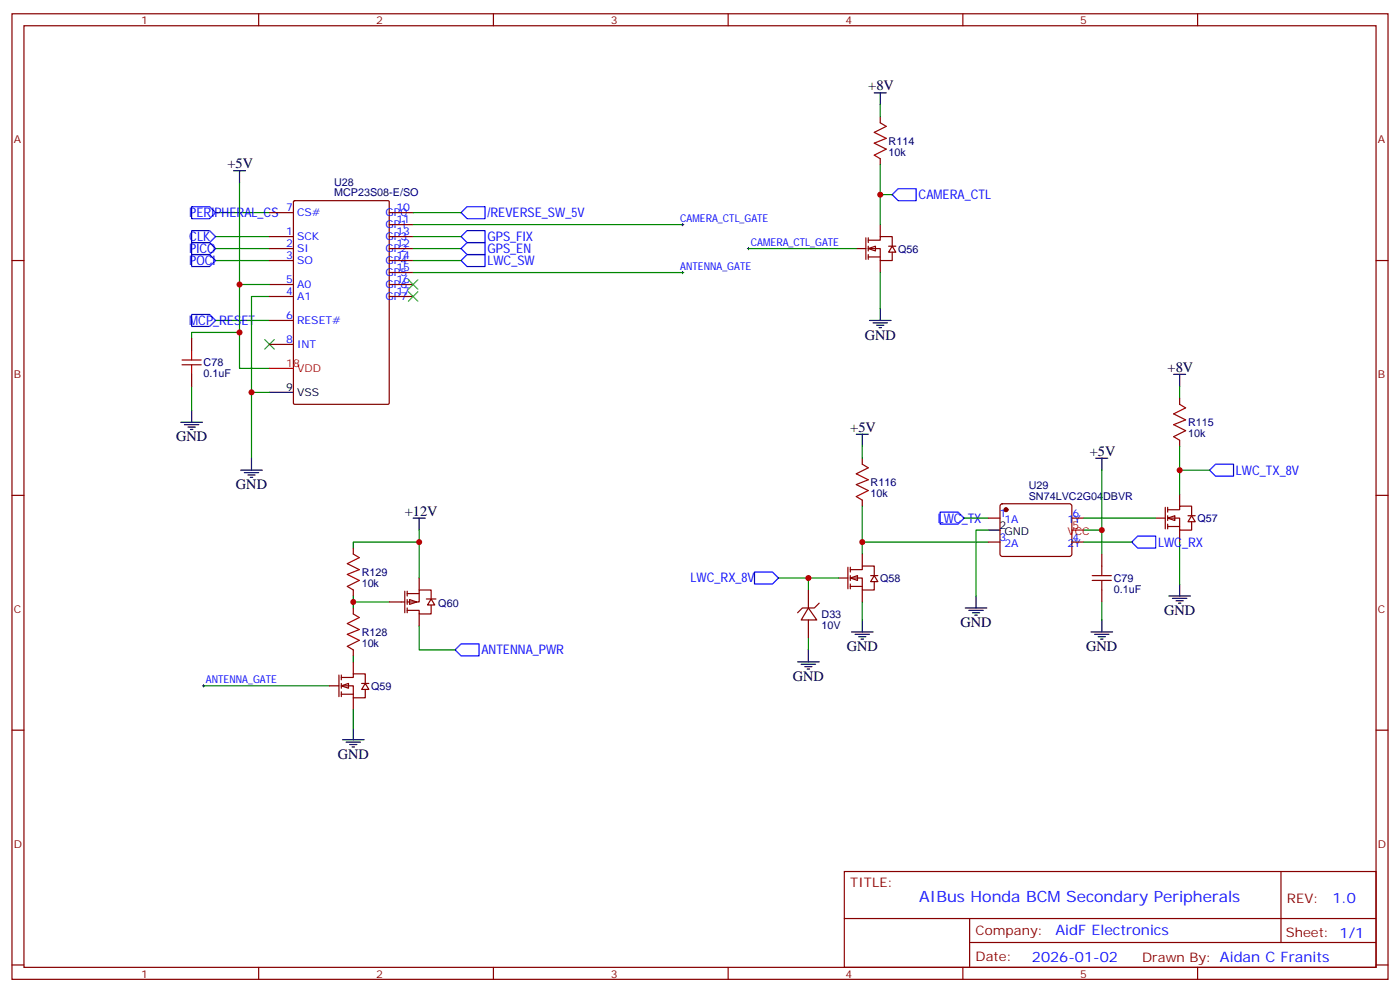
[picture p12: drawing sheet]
<svg xmlns="http://www.w3.org/2000/svg" width="412mm" height="292mm" viewBox="0 0 412 292" stroke-linecap="round" stroke-linejoin="round" font-family="sans-serif">
<g fill="none" stroke="#870000" stroke-width=".35">
<path d="M3.5 4.1h405.4v284.3h-405.4zM7.1 7.6h398.2v277.3h-398.2zM76.2 4.1v3.5M145.3 4.1v3.5M214.5 4.1v3.5M283.6 4.1v3.5M352.8 4.1v3.5M86.5 59.3l.3-.2h27.5l.3 .2 .1 59.4-.2 .3-27.7 .1-.3-.2zM3.5 76.7h3.6M79.4 76.7h7M79.4 62.6h7M79.4 73.2h7"/>
<path d="M79.4 69.7h7M114.7 76.7h7M114.7 62.6h7M114.7 66.1h7M114.7 73.2h7M114.7 69.7h7M405.3 76.7h3.6M56.4 99.7v3.5M79.4 87.3h7M79.4 83.8h7M79.4 94.4h7M114.7 87.3h7"/>
<path d="M114.7 83.8h7M114.7 80.3h7M56.4 110.2v3.6M79.4 101.4h7M3.5 145.9h3.6M405.3 145.9h3.6M3.5 215h3.6M405.3 215h3.6M248.7 256.6h156.6v28.3h-156.6zM377.3 256.7v20.8M248.7 270.5h156.5M285.6 277.5h119.6"/>
<path d="M285.6 270.5v14.1M3.5 284.2h3.6M76.2 284.9v3.5M145.3 284.9v3.5M214.5 284.9v3.5M283.6 284.9v3.5M352.8 284.9v3.5M405.3 284.2h3.6"/>
</g>
<g fill="none" stroke="#008700" stroke-width=".35">
<path d="M70.6 53.8v54.7h8.8M63.5 73.2h15.9M63.5 69.7h15.9M63.5 76.7h15.9M63.5 62.6h15.9M121.7 73.2h14.1M121.7 69.7h14.1M121.7 76.7h14.1M121.7 62.6h14.1M121.7 66.1h79.4M63.5 94.4h15.9M70.6 97.9h-14.2v1.8"/>
<path d="M70.6 83.8h8.8M79.4 87.3h-5.3v28.2M56.4 113.8v7M79.4 115.5h-5.3v19.4"/>
</g>
<path d="M262.8 57.3l1.8-1.7h5.3v3.5h-5.3zM56.4 71.4h5.3l1.8 1.8-1.8 1.8h-5.3zM56.4 67.9h5.3l1.8 1.8-1.8 1.7h-5.3zM56.4 75h5.3l1.8 1.7-1.8 1.8h-5.3zM56.4 60.9h5.3l1.8 1.7-1.8 1.8h-5.3zM135.8 62.6l1.8-1.7h5.3v3.5h-5.3zM135.8 73.2l1.8-1.8h5.3v3.6h-5.3zM135.8 76.7l1.8-1.7h5.3v3.5h-5.3zM137.6 67.9h5.3v3.5h-5.3l-1.8-1.7zM56.4 92.6h5.3l1.8 1.8-1.8 1.7h-5.3z" fill="none" stroke="#00f" stroke-width=".35"/>
<path d="M78 100l2.8 2.8M80.8 100l-2.8 2.8" fill="none" stroke="#3c3" stroke-width=".35"/>
<g fill="none" stroke="#000" stroke-width=".35">
<path d="M68.8 50.3h3.5M70.6 50.3v3.5M79.4 115.5h7M53.3 124.4h6.3M54.3 125.1h4.3M55.4 125.8h2.1M56.1 126.5h.7M56.4 120.8v3.6M70.9 138.5h6.4M72 139.2h4.2M73 139.9h2.1M74.1 134.9v3.6"/>
<path d="M73.7 140.6h.7"/>
</g>
<path d="M53.6 107.4h5.7M53.6 106h5.7M56.4 103.2v2.8M56.4 107.4v2.8" fill="none" stroke="#a10000" stroke-width=".35"/>
<path d="M79.4 108.5h7" fill="none" stroke="#f00" stroke-width=".35"/>
<path d="M200.7 66.1h.7M201.1 65.8v.7" fill="none" stroke="#000" stroke-width=".29"/>
<path d="M255.8 73.2l2.1-.7v1.4z" fill="#fff" stroke="#870000" stroke-width=".35"/>
<g fill="none" stroke="#870000" stroke-width=".35">
<path d="M259.3 34.4v1.8M259.3 46.7v1.8M252.2 73.2h2.9M255.1 70v6.4M255.8 70.7h3.5v-1h3.5v2.8M255.8 73.2h3.5v3.5h3.5v-2.4M255.8 75.7h3.5M255.8 70v1.4M255.8 72.5v1.4M255.8 75v1.4M259.3 66.1v3.6M259.3 76.7v3.6"/>
<path d="M261.8 72.5h2.1M262.8 72.5l1.1 1.8h-2.1zM291 152.6h3.6M291 159.6h3.6M294.8 148.5l.5-.2h19.7l.5 .2 .2 .5v14.4l-.7 .5-20-.1-.4-.6v-14.2zM315.7 152.6h3.6M315.7 159.6h3.6M324.6 163.2v3.5M324.6 173.7v3.6"/>
</g>
<g fill="none" stroke="#000" stroke-width=".35">
<path d="M257.5 27.3h3.6M259.3 27.3v3.6M256.1 94.4h6.4M257.2 95.1h4.2M258.2 95.8h2.1M258.9 96.5h.7M259.3 90.8v3.6M322.8 134.9h3.5M324.6 134.9v3.6M291 156.1h3.6M284.3 179h6.4M285.4 179.7h4.2"/>
<path d="M287.5 175.5v3.5M286.5 180.4h2.1M287.2 181.2h.7M321.4 186.1h6.3M322.4 186.8h4.3M323.5 187.5h2.1M324.2 188.2h.7M324.6 182.6v3.5"/>
</g>
<path d="M259.3 30.9v3.5M259.3 48.5v8.8M262.8 57.3h-3.5v8.8M220.5 73.2h31.7M259.3 80.3v10.5M324.6 138.5v17.6h-5.3M284 152.6h7M291 156.1h-3.5v19.4M324.6 156.1v7.1M324.6 177.3v5.3" fill="none" stroke="#008700" stroke-width=".35"/>
<path d="M220.1 73.2h.7M220.5 72.8v.8" fill="none" stroke="#000" stroke-width=".29"/>
<path d="M259.3 36.2l1.8 1-3.6 1.8 3.6 1.7-3.6 1.5 3.6 1.7-3.6 1.8 1.8 1M321.7 170.9h5.7M321.7 169.5h5.7M324.6 166.7v2.8M324.6 170.9v2.8" fill="none" stroke="#a10000" stroke-width=".35"/>
<path d="M276.9 150.8h5.3l1.8 1.8-1.8 1.7h-5.3zM222.2 168.5h5.3l1.8 1.7-1.8 1.8h-5.3z" fill="none" stroke="#00f" stroke-width=".35"/>
<circle cx="296.3" cy="150.1" r=".53" fill="#870000" stroke="#870000" stroke-width=".35"/>
<path d="M315.7 156.1h3.6" fill="none" stroke="#f00" stroke-width=".35"/>
<path d="M344 152.6l2.1-.7v1.4z" fill="#fff" stroke="#870000" stroke-width=".35"/>
<g fill="none" stroke="#870000" stroke-width=".35">
<path d="M347.5 117.3v1.8M347.5 129.6v1.8M340.4 152.6h2.9M343.3 149.4v6.4M344 150.1h3.5v-1.1h3.5v2.9M344 152.6h3.5v3.5h3.5v-2.5M344 155h3.5M344 149.4v1.4M344 151.9v1.4M344 154.3v1.5M347.5 145.5v3.5M347.5 156.1v3.5"/>
<path d="M350 151.9h2.1M351 151.9l1.1 1.7h-2.1z"/>
</g>
<path d="M347.5 113.8v3.5M347.5 131.4v7.1M356.3 138.5h-8.8v7M319.3 152.6h21.1M319.3 159.6h14.1M347.5 159.6v12.4" fill="none" stroke="#008700" stroke-width=".35"/>
<path d="M356.3 138.5l1.8-1.8h5.3v3.5h-5.3zM333.4 159.6l1.7-1.7h5.3v3.5h-5.3z" fill="none" stroke="#00f" stroke-width=".35"/>
<path d="M345.7 110.2h3.5M347.5 110.2v3.6M344.3 175.5h6.4M345.4 176.2h4.2M346.4 176.9h2.1M347.1 177.6h.7M347.5 172v3.5" fill="none" stroke="#000" stroke-width=".35"/>
<path d="M347.5 119.1l1.7 1-3.5 1.8 3.5 1.7-3.5 1.5 3.5 1.7-3.5 1.8 1.8 1" fill="none" stroke="#a10000" stroke-width=".35"/>
<path d="M250.5 170.2l2.1-.7v1.4z" fill="#fff" stroke="#870000" stroke-width=".35"/>
<g fill="none" stroke="#870000" stroke-width=".35">
<path d="M254 134.9v1.8M254 147.3v1.7M238.1 179l2.5 3.6h-4.6zM238.1 173.7v5.3M241.3 177.6l-1.4 1.4h-3.5l-1.5 1.4M246.9 170.2h2.9M249.8 167v6.4M250.5 167.7h3.5v-1h3.5v2.8M250.5 170.2h3.5v3.5h3.5v-2.4M250.5 172.7h3.5M250.5 167v1.5M250.5 169.5v1.4"/>
<path d="M250.5 172v1.4M254 163.2v3.5M254 173.7v3.6M256.5 169.5h2.1M257.5 169.5l1.1 1.8h-2.1zM238.1 182.6v5.3"/>
</g>
<path d="M254 136.7l1.8 1.1-3.6 1.7 3.6 1.8-3.6 1.4 3.6 1.8-3.6 1.7 1.8 1.1" fill="none" stroke="#a10000" stroke-width=".35"/>
<g fill="none" stroke="#000" stroke-width=".35">
<path d="M252.2 127.9h3.6M254 127.9v3.5M121.7 152.6h3.5M123.5 152.6v3.5M234.9 194.9h6.4M236 195.6h4.2M237.1 196.3h2.1M237.8 197h.7M238.1 191.4v3.5M250.8 186.1h6.4M251.9 186.8h4.2M252.9 187.5h2.2"/>
<path d="M253.6 188.2h.8M254 182.6v3.5"/>
</g>
<path d="M121.7 80.3h79.4M254 131.4v3.5M123.5 156.1v14.1M254 149v14.2M254 159.6h37M229.3 170.2h17.6M238.1 170.2v3.5M254 177.3v5.3M238.1 187.9v3.5M60 202h37" fill="none" stroke="#008700" stroke-width=".35"/>
<path d="M201.1 79.9v.7M200.7 80.3h.7M59.6 202h.7M60 201.6v.7" fill="none" stroke="#000" stroke-width=".29"/>
<path d="M135.8 189.6h5.3v3.5h-5.3l-1.7-1.7z" fill="none" stroke="#00f" stroke-width=".35"/>
<path d="M100.5 202l2.2-.7v1.4z" fill="#fff" stroke="#870000" stroke-width=".35"/>
<g fill="none" stroke="#870000" stroke-width=".35">
<path d="M104.1 179v1.8M114.7 177.3h4.5M119.2 174.1v6.3M119.9 174.8h3.6M119.9 174.1v1.4M119.9 176.6v1.4M119.9 179v1.4M120.6 176.6l2.2 .7-2.2 .7zM123.5 170.2v3.5M127 178v2.8h-3.5v-1.1h-3.6M127 176.2v-2.5h-3.5v3.6h-3.6M99.8 198.8v6.3"/>
<path d="M100.5 199.5h3.6v-1.1h3.5v2.9M100.5 198.8v1.4M104.1 191.4v1.7M104.1 194.9v3.5M123.5 180.8v3.5M97 202h2.8M100.5 202h3.6v3.5h3.5v-2.5M100.5 204.4h3.6M100.5 201.3v1.4M100.5 203.7v1.4M104.1 205.5v3.5M106.5 201.3h2.2"/>
<path d="M107.6 201.3l1.1 1.7h-2.2z"/>
</g>
<path d="M123.5 159.6h-19.4v1.8M104.1 175.5v3.5M104.1 177.3h10.6M104.1 193.1v1.8M123.5 184.3v7.1h10.6M104.1 209v5.3" fill="none" stroke="#008700" stroke-width=".35"/>
<path d="M100.9 217.8h6.3M102 218.5h4.2M103 219.3h2.1M103.7 220h.7M104.1 214.3v3.5" fill="none" stroke="#000" stroke-width=".35"/>
<path d="M104.1 180.8l1.7 1.1-3.5 1.7 3.5 1.8-3.5 1.4 3.5 1.8-3.5 1.7 1.8 1.1" fill="none" stroke="#a10000" stroke-width=".35"/>
<path d="M127 176.4l1.1 1.8h-2.2z" fill="#fff" stroke="#870000" stroke-width=".35"/>
<path d="M104.1 161.4v1.8M104.1 173.7v1.8M125.6 176.4h2.8" fill="none" stroke="#870000" stroke-width=".35"/>
<path d="M104.1 163.2l1.7 1-3.5 1.8 3.5 1.7-3.5 1.5 3.5 1.7-3.5 1.8 1.8 1" fill="none" stroke="#a10000" stroke-width=".35"/>
<path d="M120.3 82.4l2.8 2.8M120.3 85.9l2.8 2.8M123.1 82.4l-2.8 2.8M123.1 85.9l-2.8 2.8" fill="none" stroke="#3c3" stroke-width=".35"/>
<g fill="#c00">
<circle cx="70.6" cy="97.9" r=".88"/>
<circle cx="74.1" cy="115.5" r=".88"/>
<circle cx="70.6" cy="83.8" r=".88"/>
<circle cx="259.3" cy="57.3" r=".88"/>
<circle cx="324.6" cy="156.1" r=".88"/>
<circle cx="347.5" cy="138.5" r=".88"/>
<circle cx="254" cy="159.6" r=".88"/>
<circle cx="238.1" cy="170.2" r=".88"/>
<circle cx="123.5" cy="159.6" r=".88"/>
<circle cx="104.1" cy="177.3" r=".88"/>
</g>
<text font-size="4.6" fill="#00f" x="270.8" y="265.7">AIBus Honda BCM Secondary Peripherals</text>
<g font-size="4.2">
<text x="255.8" y="26.6">+8V</text>
<text x="67" y="49.6">+5V</text>
<text x="254.7" y="100">GND</text>
<text x="344" y="109.5">+8V</text>
<text x="51.9" y="130">GND</text>
<text x="250.5" y="127.2">+5V</text>
<text x="321" y="134.2">+5V</text>
<text x="69.5" y="144.1">GND</text>
<text x="119.2" y="151.9">+12V</text>
<text x="282.9" y="184.7">GND</text>
<text x="342.9" y="181.2">GND</text>
<text x="249.4" y="191.7">GND</text>
<text x="320" y="191.7">GND</text>
<text x="233.5" y="200.6">GND</text>
<text x="99.5" y="223.5">GND</text>
</g>
<g font-size="4.2" fill="#00f">
<text x="392.5" y="265.9">1.0</text>
<text x="310.9" y="275.5">AidF Electronics</text>
<text x="304" y="283.3">2026-01-02</text>
</g>
<g font-size="3.9" fill="#00f">
<text x="270.6" y="58.6">CAMERA_CTL</text>
<text x="55.7" y="63.9">PERIPHERAL_CS</text>
<text x="143.6" y="64">/REVERSE_SW_5V</text>
<text x="55.7" y="71">CLK</text>
<text x="143.6" y="71">GPS_FIX</text>
<text x="55.7" y="74.5">PICO</text>
<text x="143.6" y="74.5">GPS_EN</text>
<text x="55.7" y="78.1">POCI</text>
<text x="143.6" y="78.1">LWC_SW</text>
<text x="55.7" y="95.7">MCP_RESET</text>
<text x="364.1" y="139.8">LWC_TX_8V</text>
<text x="276.2" y="153.9">LWC_TX</text>
<text x="341.1" y="161">LWC_RX</text>
<text x="203.4" y="171.5">LWC_RX_8V</text>
<text x="141.8" y="192.7">ANTENNA_PWR</text>
</g>
<g font-size="3.9" fill="#800">
<text x="250.5" y="261.2">TITLE:</text>
<text x="379.1" y="265.9">REV:</text>
<text x="287.4" y="275.4">Company:</text>
<text x="378.7" y="276">Sheet: 1/1</text>
<text x="287.4" y="283.1">Date:</text>
<text x="336.4" y="283.2">Drawn By: Aidan C Franits</text>
</g>
<g font-size="3.2" fill="#800">
<text x="41.6" y="7.1">1</text>
<text x="110.8" y="7.1">2</text>
<text x="179.9" y="7.1">3</text>
<text x="249.1" y="7.1">4</text>
<text x="318.2" y="7.1">5</text>
<text x="4.1" y="42.2">A</text>
<text x="405.9" y="42.2">A</text>
<text x="4.1" y="111.3">B</text>
<text x="405.9" y="111.3">B</text>
<text x="4.1" y="180.4">C</text>
<text x="405.9" y="180.4">C</text>
<text x="4.1" y="249.6">D</text>
<text x="405.9" y="249.6">D</text>
<text x="41.6" y="287.9">1</text>
<text x="110.8" y="287.9">2</text>
<text x="179.9" y="287.9">3</text>
<text x="249.1" y="287.9">4</text>
<text x="318.2" y="287.9">5</text>
</g>
<g font-size="3.2" fill="#000080">
<text x="261.8" y="45.8">10k</text>
<text x="261.8" y="42.6">R114</text>
<text x="98.4" y="57.9">MCP23S08-E/SO</text>
<text x="98.4" y="54.7">U28</text>
<text x="264.6" y="74.4">Q56</text>
<text x="60" y="107.8">C78</text>
<text x="60" y="111.1">0.1uF</text>
<text x="350" y="125.5">R115</text>
<text x="350" y="128.7">10k</text>
<text x="256.5" y="143.1">R116</text>
<text x="256.5" y="146.4">10k</text>
<text x="303.1" y="147.3">SN74LVC2G04DBVR</text>
<text x="303.1" y="144.1">U29</text>
<text x="352.8" y="153.8">Q57</text>
<text x="106.5" y="172.8">10k</text>
<text x="106.5" y="169.6">R129</text>
<text x="259.3" y="171.5">Q58</text>
<text x="328.1" y="171.3">C79</text>
<text x="129.1" y="178.6">Q60</text>
<text x="328.1" y="174.6">0.1uF</text>
<text x="242" y="185.1">10V</text>
<text x="242" y="181.9">D33</text>
<text x="106.5" y="190.5">10k</text>
<text x="106.5" y="187.2">R128</text>
<text x="109.4" y="203.2">Q59</text>
</g>
<g font-size="3.2" fill="#00f">
<text x="84.3" y="62.3">7</text>
<text x="87.5" y="63.7">CS#</text>
<text x="113.6" y="63.7">GP0</text>
<text x="116.8" y="62.3">10</text>
<text x="116.8" y="65.8">11</text>
<text x="200.4" y="65.3">CAMERA_CTL_GATE</text>
<text x="84.3" y="69.3">1</text>
<text x="87.5" y="70.7">SCK</text>
<text x="113.6" y="67.2">GP1</text>
<text x="113.6" y="70.7">GP3</text>
<text x="116.8" y="69.3">13</text>
<text x="84.3" y="76.4">3</text>
<text x="84.3" y="72.8">2</text>
<text x="87.5" y="77.8">SO</text>
<text x="87.5" y="74.3">SI</text>
<text x="113.6" y="74.3">GP2</text>
<text x="113.6" y="77.8">GP4</text>
<text x="116.8" y="72.8">12</text>
<text x="116.8" y="76.4">14</text>
<text x="221.2" y="72.3">CAMERA_CTL_GATE</text>
<text x="84.3" y="83.4">5</text>
<text x="113.6" y="81.3">GP5</text>
<text x="116.8" y="79.9">15</text>
<text x="116.8" y="83.4">16</text>
<text x="200.4" y="79.4">ANTENNA_GATE</text>
<text x="84.3" y="87">4</text>
<text x="87.5" y="88.4">A1</text>
<text x="87.5" y="84.8">A0</text>
<text x="113.6" y="84.8">GP6</text>
<text x="113.6" y="88.4">GP7</text>
<text x="116.8" y="87">17</text>
<text x="84.3" y="94">6</text>
<text x="87.5" y="95.4">RESET#</text>
<text x="84.3" y="101.1">8</text>
<text x="87.5" y="102.5">INT</text>
<text x="294.4" y="152.2">1</text>
<text x="295.9" y="154">1A</text>
<text x="314.4" y="154">1Y</text>
<text x="315.9" y="152.2">6</text>
<text x="294.4" y="159.3">3</text>
<text x="295.9" y="161">2A</text>
<text x="314.4" y="161">2Y</text>
<text x="315.9" y="159.3">4</text>
<text x="60.7" y="201.1">ANTENNA_GATE</text>
</g>
<g font-size="3.2" fill="#f00">
<text x="84.3" y="108.1">18</text>
<text x="87.5" y="109.5">VDD</text>
<text x="315.9" y="155.8">5</text>
<text x="314.4" y="157.5">VCC</text>
</g>
<g font-size="3.2">
<text x="84.3" y="115.2">9</text>
<text x="87.5" y="116.6">VSS</text>
<text x="294.4" y="155.8">2</text>
<text x="295.9" y="157.5">GND</text>
</g>
</svg>
